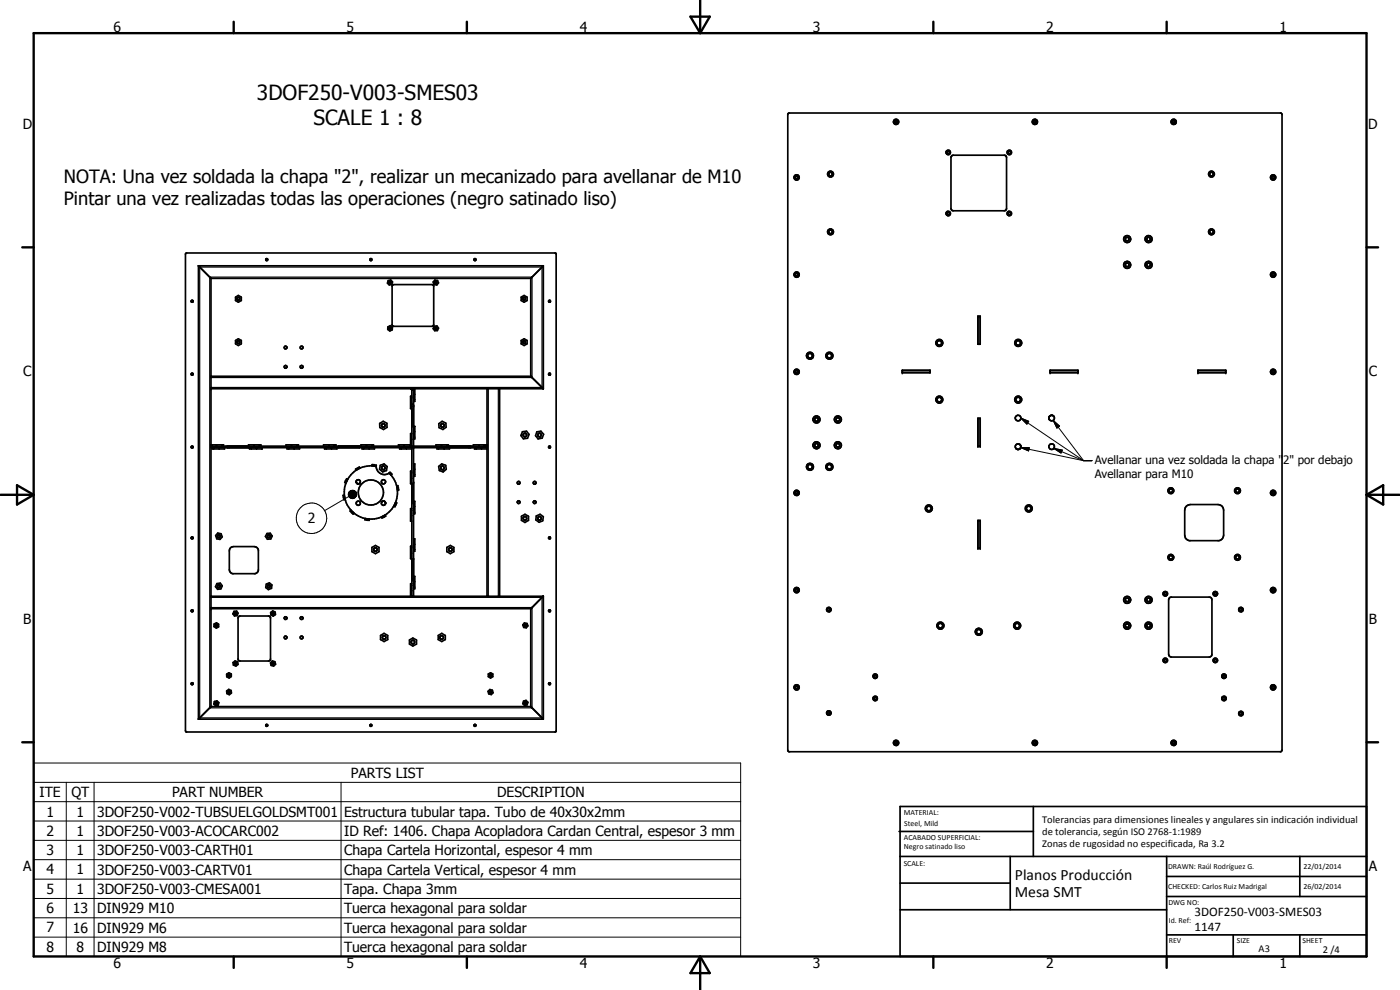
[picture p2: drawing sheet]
<svg xmlns="http://www.w3.org/2000/svg" width="420mm" height="297mm" viewBox="0 0 420 297" stroke-linecap="round" stroke-linejoin="round" font-family="sans-serif">
<g fill="none" stroke="#000" stroke-width=".51">
<path d="M236.5 34.1l.3-.2h147.6l.2 .2 .2 190.9-.3 .5-147.7 .1-.3-.3zM285.6 46.8l.5-.2 15.6 .1 .4 .5-.1 15.7-.6 .3h-15.7l-.3-.6v-15.4zM55.8 76h111v143.5h-111zM59.6 79.8v136M59.6 79.8l3.7 3.7M59.6 79.8h103.5M79.9 77.6h.3l.1 .4a.31 .31 0 0 1-.4 .1 .31 .31 0 0 1 0-.5zM111.1 77.6h.4v.5h-.4zM142.4 77.6h.3v.5h-.3zM163.1 79.8l-3.8 3.7M163.1 79.8v36.8M63.3 83.5v128.5"/>
<path d="M63.3 83.5h96M70.7 89.2l.8-.6 .9 .6v1l-.9 .5-.8-.5zM116.4 98.1l.7-.4 .7 .5-.1 .8-.7 .3-.6-.5zM116.5 84.2l.8-.2 .5 .6-.2 .7-.8 .2-.5-.5zM116.8 98.4l.4-.1 .1 .4-.4 .1zM116.9 84.5h.3l.1 .5-.3 .1-.3-.2zM117.8 85.6l.4-.2 11.8 .1 .2 .4-.1 11.8-.4 .2h-11.5l-.4-.2zM130.3 97.9l.8-.1 .5 .7-.3 .7h-.8l-.5-.6zM130.5 84.6a.31 .31 0 0 1 .5-.1 .31 .31 0 0 1 0 .5 .31 .31 0 0 1-.5-.1zM130.5 84l.8 .2 .3 .7-.5 .6-.8-.1-.3-.8zM130.5 98.3l.4-.1 .2 .5-.5 .1zM156.4 89.2l.9-.6 .9 .6v1l-.9 .5-.9-.5z"/>
<path d="M159.3 83.5v29.4M293.5 94.9h.7v8.4h-.7zM63.3 112.9h96l3.7 3.7M63.3 116.6h99.8M70.7 102.2l.8-.6 .9 .6v1l-.9 .5-.8-.5zM123.2 116.6l.4 .4M123.6 116.6v62.3M123.6 116.7h.9v3.7h-.4M123.6 118.9h-.4v3.7h.4M124.1 116.7v62.2M146.2 116.6v62.3M149.9 116.6v62.3"/>
<path d="M156.4 102.2l.9-.6 .9 .6v1l-.9 .5-.9-.5zM164.7 112h.4v.5h-.4zM270.8 111.1h8.3v.7h-8.3zM293.5 103.3h.7M315.2 111.1h8.3v.7h-8.3zM359.5 111.1h8.4v.7h-8.4zM63.3 133.9h60.3M63.3 134.3h60.3M63.7 134.3v.4h3.7v-.4M63.7 133.9l-.4-.4h3.8v.4M68.3 134.3h6.3M68.3 133.8v.1"/>
<path d="M74.6 133.9v-.4h3.7v.4M74.9 134.3v.4h3.7v-.4M85.8 133.9v-.4h3.8v.4M86.1 134.3v.4h3.8v-.4M97.1 133.9v-.4h3.7v.4M97.4 134.3v.4h3.7v-.4M101.6 134.3h6.3M101.6 133.8v.1M107.9 133.8v.1M108.3 133.9v-.4h3.8v.4M108.7 134.3v.4h3.7v-.4M112.2 139.8l.7 .2"/>
<path d="M112.2 139.8a8 8 0 0 0-5.3 1.3M112.3 139.8h-.6v-.4l1.2 .2v.4M112.9 140a2.48 2.48 0 0 0 3.9 1.9M113.9 127l1.1-.6 1.1 .6 .1 1.2-1.1 .7-1.1-.6zM114.1 139.6l1.2-.4 .9 .8-.2 1.2-1.2 .4-.9-.8zM119.9 134.3v.4h3.7M123.2 133.5l.1 .4M123.2 133.5h-3.6v.4M123.6 130.1h-.4v3.4M124.1 133.9h22.1M124.1 127.9h.4v3.8h-.4M124.1 139.2h.4v3.7h-.4"/>
<path d="M124.1 134.3h22M130.8 133.9v-.4h3.8v.4M131.1 134.3v.4h3.8v-.4M131.6 140l1-.8 1.2 .4 .1 1.2-.9 .8-1.1-.4zM131.7 127.1l1-.7 1.1 .6 .1 1.2-1 .7-1.1-.6zM134.9 133.8v.1M141.2 134.3l-6.3 .1M141.2 133.8v.1M142.4 134.3v.4h3.7M145.8 133.8v-.3h-3.7v.4M146.2 133.5l-.4 .4M156.8 129.5l1.2-.1 .8 .9-.5 1.2-1.2 .2-.8-1z"/>
<path d="M161.1 129.6l1.2-.2 .8 .9-.4 1.1-1.2 .3-.8-1zM164.7 133.9h.4l.1 .3a.29 .29 0 0 1-.4 .2 .29 .29 0 0 1-.1-.5zM293.5 125.5h.7v8.4h-.7zM293.5 125.6h.7M306.2 133.5l.1 .1M306.3 133.6a.84 .84 0 0 0-1.4-.2 .84 .84 0 0 0 .2 1.3M306.3 133.6a.83 .83 0 0 1-.1 .9 .83 .83 0 0 1-.9 .3M306.3 133.6l.1 .3M306.4 134.1l-.2 .4a.83 .83 0 0 1-1.3 0M314.8 125.6l.1 .2M314.9 125l-.1 .4M314.9 125v.9"/>
<path d="M315.2 124.7l-.3 .3M315.4 124.6h.5M315.5 124.6l-.6 .4M315.8 124.6a.84 .84 0 0 1 .5 1.4 .84 .84 0 0 1-1.4-.2M315.9 124.6l.2 .2M65.4 159.9l.9 .2 .4 1-.7 .7-.9-.1-.4-1zM102.9 148.6h.4l.3 1.3h-.4zM104 143.6l.3 .2-.5 1.1-.3-.1zM105.1 153.3l.3-.2 .8 .9-.2 .3zM106.7 140.8l1.2-.7 .1 .4-1.1 .6zM106.9 144.4l.4 .8 .7-.3M106.9 141.1a8 8 0 0 0-1.9 11.6 8 8 0 0 0 11.7 1 8 8 0 0 0 .1-11.8"/>
<path d="M106.9 144.4v.3M106.9 144.4a.63 .63 0 0 1 .9-.4 .63 .63 0 0 1 .2 1M107 144.8v.1M107 144.1l-.1 .3M108 145l-.5 .2-.3-.1M109.6 155.6l1.2 .1v.4l-1.3-.1zM114.5 155.1l1.1-.6 .2 .4-1.2 .5zM114.8 150.5l-.2 .1M115 150.4h-.2M115.5 150.5l.1 .2M116.8 141.9l.2-.2 .6 .6-.3 .2-.2-.3M118.7 150.7l.4 .2-.6 1.2-.3-.3z"/>
<path d="M119.1 145.8l.3-.1 .3 1.3-.4 .1zM123.6 141.4h-.4v3.7h.4M123.6 152.6h-.4v3.8h.4M124.1 150.4h.4v3.8h-.4M156.5 154.9l1.1-.6 1 .6v1.2l-1 .7-1.1-.7zM160.9 154.8l1.2-.5 1 .7-.2 1.3-1.1 .4-1-.7zM293.5 156.2h.7v8.3h-.7zM293.5 156.2h.7M356.1 151.8l1.1-.4h8.3a1.71 1.71 0 0 1 1.7 1.7v7.5a1.68 1.68 0 0 1-1.4 1.6h-8.9a1.68 1.68 0 0 1-1.4-1.6v-7.5l.3-.9zM63.3 178.9h99.8M65.1 175.1l1-.1 .6 .8-.4 .9-1 .1-.6-.8zM69.2 164.4l.9-.4h6.2l.9 .4 .3 .6v6.1a1.21 1.21 0 0 1-.9 1h-6.8l-.6-.4-.4-.8v-5.6z"/>
<path d="M79.9 175.3l.9-.4 .8 .6-.1 1-1 .4-.8-.6zM80.1 160.1l1-.1 .6 .8-.4 .9-1 .1-.6-.8zM80.4 160.6l.3-.1a.42 .42 0 0 1 .4 .3 .42 .42 0 0 1-.3 .5 .42 .42 0 0 1-.5-.3zM111.6 164.3l1.1-.6 1 .6v1.2l-1 .6-1.1-.6zM123.6 163.9h-.4v3.7h.4M123.6 175.1h-.4v3.8M124.1 161.7h.4v3.7h-.4M124.1 172.9h.4v3.8h-.4M134.1 164.3l1.1-.6 1 .6v1.2l-1 .6-1.1-.6zM163 178.9l-3.7 3.7h-96M163.1 178.9v36.9M164.7 161.2l.3-.1 .2 .3a.29 .29 0 0 1-.4 .2 .29 .29 0 0 1-.1-.4z"/>
<path d="M351 179.4l.6-.2h11.3l.6 .2 .2 .6v16.3l-.2 .6-.6 .2h-11.3l-.8-.4-.1-16.7zM64.3 187.2l.7-.3 .6 .4v.8l-.7 .4-.7-.5zM64.7 187.4h.4a.32 .32 0 0 1 .1 .4 .32 .32 0 0 1-.5 .1zM69.9 198.8l.7-.5 .7 .3 .1 .7-.6 .6-.7-.3zM70.2 183.4l.8-.1 .4 .7-.2 .7-.8 .1-.5-.6zM70.4 183.9a.32 .32 0 0 1 .5 0 .32 .32 0 0 1 0 .4h-.5zM71.6 185l.3-.2h8.8l.3 .2 .2 .3v12.6l-.2 .3-.5 .1h-8.4l-.5-.1-.2-.3v-12.6zM81.2 183.8l.7-.5 .7 .3 .1 .8-.7 .5-.7-.4zM81.7 183.8l.5 .1-.1 .5-.4-.1zM81.7 198.3l.8 .2 .2 .8-.6 .6-.7-.3-.2-.7zM81.8 198.8a.31 .31 0 0 1 .4 .1 .31 .31 0 0 1-.1 .4 .31 .31 0 0 1-.4 0zM114.2 190.7l1.1-.7 1.1 .7v1.2l-1.1 .6-1.1-.6z"/>
<path d="M122.9 192l1-.6 1.1 .6v1.3l-1.1 .5-1-.5zM131.5 190.7l1.1-.7 1 .7v1.2l-1 .6-1.1-.6zM157.4 187.5a.31 .31 0 0 1 .5-.1 .31 .31 0 0 1 0 .5 .31 .31 0 0 1-.5-.2zM157.4 186.9l.8 .2 .2 .7-.5 .6-.7-.1-.3-.8zM159.3 182.6v29.4M164.7 183.1l.4-.1v.5h-.4zM59.6 215.8h103.5M59.6 215.8l3.7-3.8h96l3.7 3.8M64.3 210.5l.8-.2 .6 .5-.2 .8-.8 .2-.5-.6zM64.7 210.9l.4-.2 .1 .5a.31 .31 0 0 1-.4 .1 .31 .31 0 0 1-.1-.4zM68 202.3l.7-.5 .7 .4v.8l-.6 .5-.7-.4zM68 207.3l.7-.5 .7 .4 .1 .7-.7 .5-.7-.3z"/>
<path d="M68.6 202.4h.2a.33 .33 0 0 1 .2 .5 .33 .33 0 0 1-.6 0 .33 .33 0 0 1 .2-.5zM80 217.3l.3 .2-.2 .4-.4-.3zM111.1 217.4h.4l.1 .4h-.5zM142.4 217.4h.3l.1 .4h-.4zM146.5 202.2l.7-.4 .7 .4v.8l-.7 .5-.7-.5zM147 202.5l.4-.1 .1 .4-.4 .1zM147 207.4a.31 .31 0 0 1 .4 0 .31 .31 0 0 1 0 .5 .31 .31 0 0 1-.4 0zM147 206.9l.8 .2 .2 .8-.6 .5-.7-.2-.2-.8zM157.1 210.4l.8-.3 .5 .6-.2 .8-.8 .2-.5-.6zM157.4 210.8l.4-.1 .1 .4h-.5zM164.7 204.9h.4l.1 .2a.3 .3 0 0 1-.4 .3 .3 .3 0 0 1-.1-.5zM262.3 202.6l.5-.1 .2 .1v.5l-.3 .2-.3-.1z"/>
<path d="M269.8 249.5h40.3M270.1 242h140v45h-140zM270.1 257h140M303.2 257v16M310.1 242v15M350.1 257v30M390.1 257v12M270.1 265h33.1M270.1 273h80M350.1 269h60M350.1 263h60M350.1 280.5h60"/>
<path d="M370.1 280.5v6.5M390.1 280.5v6.5"/>
<circle cx="268.9" cy="36.6" r=".39"/>
<circle cx="268.9" cy="36.6" r=".78"/>
<circle cx="310.6" cy="36.6" r=".39"/>
<circle cx="310.6" cy="36.6" r=".79"/>
<circle cx="352.2" cy="36.6" r=".79"/>
<circle cx="352.3" cy="36.6" r=".39"/>
<circle cx="239.1" cy="53.2" r=".79"/>
<circle cx="239.1" cy="53.2" r=".41"/>
<circle cx="249.3" cy="52.2" r=".88"/>
<circle cx="249.3" cy="52.2" r=".56"/>
<circle cx="284.6" cy="45.7" r=".68"/>
<circle cx="284.6" cy="45.7" r=".41"/>
<circle cx="302.9" cy="45.7" r=".66"/>
<circle cx="302.9" cy="45.7" r=".41"/>
<circle cx="363.6" cy="52.2" r=".57"/>
<circle cx="363.6" cy="52.2" r=".89"/>
<circle cx="382.1" cy="53.2" r=".41"/>
<circle cx="382.1" cy="53.2" r=".79"/>
<circle cx="249.2" cy="69.6" r=".89"/>
<circle cx="249.3" cy="69.6" r=".55"/>
<circle cx="284.6" cy="64.1" r=".67"/>
<circle cx="284.6" cy="64.1" r=".41"/>
<circle cx="302.9" cy="64.1" r=".42"/>
<circle cx="302.9" cy="64" r=".66"/>
<circle cx="338.3" cy="79.5" r=".55"/>
<circle cx="338.3" cy="71.7" r="1.04"/>
<circle cx="338.3" cy="79.5" r="1.06"/>
<circle cx="338.3" cy="71.7" r=".53"/>
<circle cx="344.7" cy="79.5" r="1.05"/>
<circle cx="344.7" cy="71.7" r="1.05"/>
<circle cx="344.7" cy="71.7" r=".56"/>
<circle cx="344.7" cy="79.5" r=".54"/>
<circle cx="363.6" cy="69.6" r=".86"/>
<circle cx="363.6" cy="69.6" r=".57"/>
<circle cx="57.7" cy="90.4" r=".3"/>
<circle cx="71.5" cy="89.6" r=".41"/>
<circle cx="157.3" cy="89.7" r=".41"/>
<circle cx="164.9" cy="90.4" r=".3"/>
<circle cx="239.1" cy="82.4" r=".79"/>
<circle cx="239.1" cy="82.4" r=".41"/>
<circle cx="382.1" cy="82.4" r=".41"/>
<circle cx="382.1" cy="82.4" r=".79"/>
<circle cx="57.7" cy="112.3" r=".31"/>
<circle cx="71.6" cy="102.7" r=".42"/>
<circle cx="85.7" cy="104.3" r=".43"/>
<circle cx="85.7" cy="110.1" r=".43"/>
<circle cx="90.5" cy="110.1" r=".43"/>
<circle cx="90.5" cy="104.3" r=".42"/>
<circle cx="157.3" cy="102.6" r=".41"/>
<circle cx="239.1" cy="111.6" r=".79"/>
<circle cx="239.1" cy="111.6" r=".41"/>
<circle cx="243.1" cy="106.7" r="1.04"/>
<circle cx="243.1" cy="106.7" r=".7"/>
<circle cx="248.9" cy="106.7" r="1.04"/>
<circle cx="248.9" cy="106.7" r=".72"/>
<circle cx="281.9" cy="102.9" r="1.04"/>
<circle cx="281.9" cy="102.9" r=".7"/>
<circle cx="281.9" cy="119.9" r="1.04"/>
<circle cx="281.9" cy="119.9" r=".7"/>
<circle cx="305.6" cy="102.9" r="1.04"/>
<circle cx="305.6" cy="102.9" r=".69"/>
<circle cx="305.6" cy="119.9" r=".71"/>
<circle cx="305.6" cy="119.9" r="1.04"/>
<circle cx="382.1" cy="111.6" r=".41"/>
<circle cx="382.1" cy="111.6" r=".78"/>
<circle cx="57.7" cy="134.1" r=".3"/>
<circle cx="115" cy="127.6" r=".53"/>
<circle cx="132.8" cy="127.6" r=".52"/>
<circle cx="157.6" cy="130.5" r=".54"/>
<circle cx="161.9" cy="130.5" r=".53"/>
<circle cx="245" cy="125.9" r="1.07"/>
<circle cx="245" cy="133.6" r=".54"/>
<circle cx="245" cy="125.9" r=".55"/>
<circle cx="245" cy="133.6" r="1.04"/>
<circle cx="251.5" cy="133.6" r="1.05"/>
<circle cx="251.5" cy="125.9" r="1.06"/>
<circle cx="251.5" cy="133.6" r=".54"/>
<circle cx="251.5" cy="125.9" r=".55"/>
<circle cx="305.5" cy="125.4" r=".85"/>
<circle cx="315.6" cy="134" r=".86"/>
<circle cx="107.5" cy="151" r=".63"/>
<circle cx="111.3" cy="147.8" r="3.8"/>
<circle cx="115.1" cy="140.4" r=".53"/>
<circle cx="115.1" cy="151" r=".64"/>
<circle cx="115.1" cy="144.6" r=".64"/>
<circle cx="132.8" cy="140.4" r=".53"/>
<circle cx="155.6" cy="144.9" r=".41"/>
<circle cx="155.6" cy="150.7" r=".41"/>
<circle cx="157.5" cy="155.5" r=".53"/>
<circle cx="160.4" cy="144.9" r=".43"/>
<circle cx="160.5" cy="150.7" r=".42"/>
<circle cx="161.9" cy="155.5" r=".52"/>
<circle cx="239.1" cy="147.9" r=".79"/>
<circle cx="239.1" cy="147.9" r=".41"/>
<circle cx="243.1" cy="140" r=".7"/>
<circle cx="243.1" cy="140.1" r="1.04"/>
<circle cx="248.9" cy="140.1" r=".71"/>
<circle cx="248.9" cy="140" r="1.05"/>
<circle cx="278.7" cy="152.6" r="1.05"/>
<circle cx="278.8" cy="152.6" r=".7"/>
<circle cx="308.7" cy="152.6" r=".7"/>
<circle cx="308.7" cy="152.6" r="1.05"/>
<circle cx="351.4" cy="147.2" r=".89"/>
<circle cx="351.4" cy="147.2" r=".55"/>
<circle cx="371.4" cy="147.2" r=".88"/>
<circle cx="371.4" cy="147.2" r=".55"/>
<circle cx="382.1" cy="147.9" r=".4"/>
<circle cx="382.1" cy="147.9" r=".78"/>
<circle cx="57.7" cy="161.4" r=".31"/>
<circle cx="65.7" cy="175.9" r=".43"/>
<circle cx="65.7" cy="160.9" r=".43"/>
<circle cx="80.7" cy="175.9" r=".42"/>
<circle cx="112.7" cy="164.9" r=".52"/>
<circle cx="135.2" cy="164.9" r=".54"/>
<circle cx="239.1" cy="177" r=".79"/>
<circle cx="239.1" cy="177.1" r=".41"/>
<circle cx="338.3" cy="180" r="1.05"/>
<circle cx="338.3" cy="179.9" r=".56"/>
<circle cx="344.7" cy="180" r="1.06"/>
<circle cx="344.7" cy="180" r=".55"/>
<circle cx="349.7" cy="178.2" r=".66"/>
<circle cx="349.7" cy="178.1" r=".41"/>
<circle cx="351.4" cy="167.2" r=".86"/>
<circle cx="351.4" cy="167.2" r=".55"/>
<circle cx="364.7" cy="178.1" r=".41"/>
<circle cx="364.7" cy="178.2" r=".67"/>
<circle cx="371.4" cy="167.2" r=".87"/>
<circle cx="371.4" cy="167.2" r=".56"/>
<circle cx="382.1" cy="177.1" r=".41"/>
<circle cx="382.1" cy="177.1" r=".78"/>
<circle cx="57.7" cy="183.3" r=".3"/>
<circle cx="70.7" cy="199.1" r=".3"/>
<circle cx="85.7" cy="191.3" r=".41"/>
<circle cx="85.7" cy="185.5" r=".4"/>
<circle cx="90.5" cy="185.4" r=".42"/>
<circle cx="90.5" cy="191.3" r=".42"/>
<circle cx="115.3" cy="191.2" r=".53"/>
<circle cx="123.9" cy="192.7" r=".52"/>
<circle cx="132.6" cy="191.3" r=".52"/>
<circle cx="248.7" cy="182.9" r=".41"/>
<circle cx="248.7" cy="182.9" r=".66"/>
<circle cx="282.2" cy="187.7" r=".71"/>
<circle cx="282.2" cy="187.7" r="1.03"/>
<circle cx="293.7" cy="189.6" r="1.04"/>
<circle cx="293.7" cy="189.6" r=".71"/>
<circle cx="305.2" cy="187.7" r="1.05"/>
<circle cx="305.3" cy="187.7" r=".7"/>
<circle cx="338.3" cy="187.7" r=".55"/>
<circle cx="338.3" cy="187.7" r="1.04"/>
<circle cx="344.7" cy="187.7" r="1.05"/>
<circle cx="344.7" cy="187.7" r=".56"/>
<circle cx="349.7" cy="198.1" r=".41"/>
<circle cx="349.7" cy="198.1" r=".66"/>
<circle cx="364.7" cy="198.1" r=".43"/>
<circle cx="364.7" cy="198.1" r=".68"/>
<circle cx="372.4" cy="182.9" r=".41"/>
<circle cx="372.4" cy="182.9" r=".67"/>
<circle cx="57.7" cy="205.1" r=".3"/>
<circle cx="68.7" cy="207.6" r=".32"/>
<circle cx="239.1" cy="206.2" r=".79"/>
<circle cx="239.1" cy="206.2" r=".4"/>
<circle cx="248.7" cy="213.9" r=".42"/>
<circle cx="248.7" cy="213.9" r=".68"/>
<circle cx="262.6" cy="202.9" r=".66"/>
<circle cx="262.7" cy="209.6" r=".66"/>
<circle cx="262.7" cy="209.6" r=".41"/>
<circle cx="367.3" cy="202.9" r=".67"/>
<circle cx="367.3" cy="209.6" r=".69"/>
<circle cx="367.3" cy="209.5" r=".42"/>
<circle cx="367.3" cy="202.9" r=".41"/>
<circle cx="372.4" cy="214.1" r=".42"/>
<circle cx="372.4" cy="214.1" r=".69"/>
<circle cx="382.1" cy="206.2" r=".4"/>
<circle cx="382.1" cy="206.2" r=".78"/>
<circle cx="268.9" cy="222.9" r=".41"/>
<circle cx="268.9" cy="222.9" r=".79"/>
<circle cx="310.6" cy="222.9" r=".41"/>
<circle cx="310.6" cy="222.9" r=".77"/>
<circle cx="352.2" cy="222.9" r=".79"/>
<circle cx="352.2" cy="222.9" r=".41"/>
</g>
<g fill="#000">
<circle cx="293.5" cy="94.9" r=".25"/>
<circle cx="294.2" cy="94.9" r=".25"/>
<circle cx="63.3" cy="116.6" r=".25"/>
<circle cx="63.3" cy="112.9" r=".25"/>
<circle cx="270.8" cy="111.1" r=".25"/>
<circle cx="270.8" cy="111.8" r=".25"/>
<circle cx="315.2" cy="111.1" r=".25"/>
<circle cx="315.2" cy="111.8" r=".25"/>
<circle cx="323.5" cy="111.1" r=".25"/>
<circle cx="323.5" cy="111.8" r=".25"/>
<circle cx="359.5" cy="111.8" r=".25"/>
<circle cx="359.5" cy="111.1" r=".25"/>
<circle cx="367.9" cy="111.8" r=".25"/>
<circle cx="367.9" cy="111.1" r=".25"/>
<circle cx="63.3" cy="133.5" r=".25"/>
<circle cx="123.6" cy="134.3" r=".25"/>
<circle cx="123.6" cy="133.9" r=".25"/>
<circle cx="123.6" cy="127.9" r=".25"/>
<circle cx="124.1" cy="134.3" r=".25"/>
<circle cx="124.1" cy="121.7" r=".25"/>
<circle cx="124.1" cy="133.9" r=".25"/>
<circle cx="293.5" cy="133.9" r=".25"/>
<circle cx="294.2" cy="133.9" r=".25"/>
<circle cx="123.6" cy="150.9" r=".25"/>
<circle cx="124.1" cy="144.7" r=".25"/>
<circle cx="123.6" cy="173.9" r=".25"/>
<circle cx="124.1" cy="167.6" r=".25"/>
<circle cx="293.5" cy="164.5" r=".25"/>
<circle cx="294.2" cy="164.5" r=".25"/>
<circle cx="63.3" cy="182.6" r=".25"/>
</g>
<path d="M63.3 116.2h99.4v-36.1h-102.8v135.3h102.8v-36.2h-99.4M63.3 113.3h96.4v-30.2h-96.8v129.3h96.8v-30.1h-96.4M146.5 116.6v62.3M149.6 116.6v62.3M67.8 133.9v.4M68.8 133.9v.4M123.6 122h.5M123.6 121.3h.5M140.7 133.9v.4M141.6 133.9v.4M123.6 173.5h.5M123.6 174.2h.5" fill="none" stroke="#000" stroke-width=".35"/>
<g fill="none" stroke="#000" stroke-width=".3">
<path d="M249.6 51.6a.68 .68 0 0 0-1 .6 .68 .68 0 0 0 1 .6M284.8 45.3h.1M284.8 46.1h.1M284.8 45.3h-.5l-.2 .4 .2 .4h.5M303.2 46.1h.1M303.2 45.3h-.5l-.3 .3 .1 .5h.7M363.9 51.6h-.6l-.4 .4 .3 .7 .7 .1M249.6 69a.67 .67 0 0 0-1 .6 .67 .67 0 0 0 1 .5M284.8 64.5h.1M284.8 63.6a.5 .5 0 0 0-.7 .5 .5 .5 0 0 0 .7 .4M303.2 63.6l-.4-.1-.4 .4 .3 .6h.5M363.9 69l-.4-.1-.6 .5 .3 .7h.7"/>
<path d="M71.8 89.2h-.5l-.2 .3 .1 .5 .6 .1M117.3 84.5l-.4-.1-.2 .4 .2 .3h.4M117.3 98.2h-.4l-.2 .3 .1 .3h.5M131 98.8h.1M131 84.5a.38 .38 0 0 0-.6 .1 .38 .38 0 0 0 .2 .5h.4M131 98.2h-.4a.38 .38 0 0 0-.1 .5 .38 .38 0 0 0 .5 .1M157.6 89.2a.51 .51 0 0 0-.8 .4 .51 .51 0 0 0 .8 .5M71.8 102.2h-.4l-.3 .3 .1 .5 .6 .1M123.2 116.6h.4v.4zM123.2 119.4h.4M124.1 118.3h.4M124.1 119.9h.4"/>
<path d="M157.6 102.2a.5 .5 0 0 0-.8 .5 .5 .5 0 0 0 .8 .4M243.5 106h.1M243.5 106a.83 .83 0 0 0-1.3 .7 .83 .83 0 0 0 1.3 .7M249.3 107.4h.1M249.3 106a.84 .84 0 0 0-1.2 .7 .84 .84 0 0 0 1.2 .7M282.4 102.2h.1M282.4 102.2a.86 .86 0 0 0-1.4 .7 .86 .86 0 0 0 1.4 .7M282.4 119.2a.85 .85 0 0 0-1.3 .7 .85 .85 0 0 0 1.3 .7M306 102.2a.85 .85 0 0 0-1.3 .7 .85 .85 0 0 0 1.3 .7M306 119.2a.83 .83 0 0 0-1.3 .7 .83 .83 0 0 0 1.3 .7M63.3 133.5l.4 .4h-.4zM64.2 134.3v.4"/>
<path d="M64.9 133.5v.4M65.8 134.3v.4M66.6 133.5v.4M75.4 134.3v.4M76.2 133.5v.4M77 134.3v.4M77.8 133.5v.4M78.6 134.3v.4M86.7 134.3v.4M87.4 133.5v.4M88.3 134.3v.4M89.1 133.5v.4"/>
<path d="M97.9 134.3v.4M98.7 133.5v.4M99.5 134.3v.4M100.3 133.5v.4M109.2 134.3v.4M109.9 133.5v.4M110.8 134.3v.4M111.5 133.5v.4M115.3 127.1a.62 .62 0 0 0-.9 .6 .62 .62 0 0 0 .9 .5M115.3 139.9h-.6a.61 .61 0 0 0-.2 .8 .61 .61 0 0 0 .8 .2M119.6 133.5v.4M120.4 134.3v.4"/>
<path d="M121.2 133.5v.4M122 134.3v.4M122.9 133.5v.4M123.2 121h.4M123.2 131.8h.4M124.1 127.9h.4M124.1 129.5h.4M124.1 131.1h.4M131.6 134.3v.4M132.4 133.5v.4M133.1 128.2h.1M133.1 127.1a.63 .63 0 0 0-.9 .6 .63 .63 0 0 0 .9 .5"/>
<path d="M133.1 139.9a.63 .63 0 0 0-.8 .1 .63 .63 0 0 0 0 .8l.4 .2 .4-.1M133.3 134.3v.4M134.1 133.5v.4M142.9 134.3v.4M143.7 133.5v.4M144.6 134.3v.4M145.3 133.5v.4M146.2 133.5v.4h-.4zM157.8 130h.1M157.8 130a.63 .63 0 0 0-.8 .3 .63 .63 0 0 0 .3 .8h.5M162.3 131.1h.1M162.3 130l-.6-.1a.64 .64 0 0 0-.3 .9 .64 .64 0 0 0 .9 .3"/>
<path d="M243.5 139.3a.83 .83 0 0 0-1.3 .7 .83 .83 0 0 0 1.3 .8M249.3 139.3h.1M249.3 139.3a.84 .84 0 0 0-1.2 .7 .84 .84 0 0 0 1.2 .8M306.4 125.4l2.3 1-.5 .9zM306.4 134.3h2.5l-.2 1zM306.4 125.4l18.8 12.8M306.4 134.3l18.8 3.9M316.1 126.2l1.9 1.6-.8 .6zM316.1 126.2l9.1 12M316.3 134.5l2.5 .5-.4 .9zM316.3 134.5l8.9 3.7M325.2 138.2h2.5"/>
<path d="M104.5 148.3l2.3-.6-2.2 .9zM104.6 148.1l2.2-.4-2.3 .6zM104.6 148.6l2.2-.9-2.2 1.1zM104.6 148.8l2.2-1.1-2 1.4zM104.6 147.8l2.2-.1-2.2 .4zM104.6 147.7h2.2M104.7 149l-7.3 4.2M104.8 147.6l.2-.2 1.8 .3zM104.8 147.6l2 .1-2.2 .1zM104.8 149.1l2-1.4-1.9 1.6zM104.9 149.3l1.9-1.6-1.7 1.7zM105 147.4l.2-.2 1.6 .5z"/>
<path d="M105.1 149.4l1.7-1.7-1.4 1.8zM105.2 147.2h.2l1.4 .5zM105.4 147.2l1.4 .5zM105.7 147.1l1.1 .6zM106 147.1l.8 .6zM106.2 147.2l.6 .5zM106.5 147.3l.3 .4zM106.8 147.7l-1.1 1.9-.3-.1zM106.8 147.7l-.9 1.9h-.2zM106.8 147.7l-.6 1.8-.3 .1zM106.8 147.7l-.3 1.7-.3 .1zM106.8 147.7l-.3 1.7z"/>
<path d="M106.8 147.7v1.3l-.2 .2zM106.8 147.7v1.3zM106.8 147.7l.1 1.1zM106.8 147.7l.2 .8zM106.8 147.7l.2 .6zM106.8 147.7l.2 .3zM115.3 140.9h.1M123.2 145.1h.4M123.2 143.5h.4M123.2 141.9h.4M123.2 154.7h.4M123.2 153.2h.4"/>
<path d="M124.1 152h.4M124.1 153.7h.4M124.1 140.8h.4M124.1 142.4h.4M133.1 140.9h.1M157.8 156.1h.1M157.8 155a.63 .63 0 0 0-.9 .5 .63 .63 0 0 0 .9 .6M162.3 155h.1M162.3 155l-.2-.1a.63 .63 0 0 0-.7 .4 .63 .63 0 0 0 .3 .8h.6M243.5 140.8h.1M279.2 151.8a.84 .84 0 0 0-1.3 .8 .84 .84 0 0 0 1.3 .7M309.1 151.8a.83 .83 0 0 0-1.2 .8 .83 .83 0 0 0 1.2 .7"/>
<path d="M351.7 146.6a.68 .68 0 0 0-1 .6 .68 .68 0 0 0 1 .6M371.7 146.6h.1M371.7 147.8h.1M371.7 146.6h-.6l-.4 .4 .1 .6 .9 .2M65.9 175.4h.1M65.9 160.4h.1M65.9 161.3h.1M65.9 175.4a.51 .51 0 0 0-.7 .5 .51 .51 0 0 0 .7 .4M65.9 160.4a.51 .51 0 0 0-.7 .5 .51 .51 0 0 0 .7 .4M80.9 160.4h.1M80.9 175.4h.1M80.9 175.4a.51 .51 0 0 0-.7 .5 .51 .51 0 0 0 .7 .4"/>
<path d="M80.9 160.4a.51 .51 0 0 0-.7 .5 .51 .51 0 0 0 .7 .4M113 164.3a.62 .62 0 0 0-.9 .6 .62 .62 0 0 0 .9 .5M123.2 166h.4M123.2 164.4h.4M123.2 177.2h.4M123.2 175.6h.4M124.1 174.5h.4M124.1 176.1h.4M124.1 163.3h.4M124.1 164.9h.4M135.5 164.3h-.2a.63 .63 0 0 0-.8 .6 .63 .63 0 0 0 .8 .6l.2-.1M350 178.6h.1"/>
<path d="M350 177.7a.5 .5 0 0 0-.8 .4 .5 .5 0 0 0 .8 .5M351.7 166.7h.1M351.7 167.8h.1M351.7 166.7a.67 .67 0 0 0-1 .5 .67 .67 0 0 0 1 .6M364.9 177.7h.1M364.9 178.6h.1M364.9 177.7a.48 .48 0 0 0-.7 .4 .48 .48 0 0 0 .7 .5M371.7 166.7h.1M371.7 167.8h.1M371.7 166.7a.66 .66 0 0 0-1 .5 .66 .66 0 0 0 1 .6M65.1 187.3l-.4 .1-.2 .3 .3 .3h.3M70.9 198.8h-.5l-.1 .3 .3 .3h.3"/>
<path d="M70.9 183.8l-.3-.1-.3 .4 .3 .3h.3M82.1 198.8h-.4l-.1 .3 .1 .2 .4 .1M82.1 198.8h.1M82.1 183.7l-.5 .4 .2 .3h.3M82.1 183.7v.1M82.1 199.4h.1M82.1 184.4h.1M115.6 190.7a.63 .63 0 0 0-.9 .6 .63 .63 0 0 0 .9 .5M124.2 192.1a.61 .61 0 0 0-.9 .5 .61 .61 0 0 0 .9 .6M132.9 190.7a.63 .63 0 0 0-1 .6 .63 .63 0 0 0 1 .5M157.8 187.3l-.5 .2 .1 .4 .4 .1M249 183.3h.1"/>
<path d="M249 182.5a.5 .5 0 0 0-.8 .4 .5 .5 0 0 0 .8 .4M282.6 187a.85 .85 0 0 0-1.2 .7 .85 .85 0 0 0 1.2 .8M294.2 188.8a.83 .83 0 0 0-1.3 .8 .83 .83 0 0 0 1.3 .7M305.7 187a.84 .84 0 0 0-1.3 .7 .84 .84 0 0 0 1.3 .8M350 197.7a.5 .5 0 0 0-.8 .5 .5 .5 0 0 0 .8 .4M364.9 197.7a.48 .48 0 0 0-.7 .5 .48 .48 0 0 0 .7 .4M372.6 183.3h.1M372.6 182.5a.5 .5 0 0 0-.7 .4 .5 .5 0 0 0 .7 .4M65.1 210.7a.37 .37 0 0 0-.5 .1 .37 .37 0 0 0 .1 .5l.4 .1M68.9 202.3l-.4 .1-.1 .2 .5 .4M68.9 202.3h.1M68.9 207.3a.37 .37 0 0 0-.5 .3 .37 .37 0 0 0 .5 .4"/>
<path d="M68.9 207.3h.1M68.9 202.9v.1M68.9 207.9v.1M147.4 202.3h.1M147.4 207.3h.1M147.4 202.3l-.4 .1-.2 .2 .3 .4h.3M147.4 202.9v.1M147.4 207.9v.1M147.4 207.3a.38 .38 0 0 0-.6 .3 .38 .38 0 0 0 .6 .4M157.8 210.6l-.5 .2 .1 .4h.4M249 213.5h.1M249 213.5a.51 .51 0 0 0-.8 .4 .51 .51 0 0 0 .8 .5"/>
<path d="M262.9 202.5h.1M262.9 202.5a.5 .5 0 0 0-.7 .4 .5 .5 0 0 0 .7 .4M262.9 209.1a.5 .5 0 0 0-.7 .4 .5 .5 0 0 0 .7 .5M367.6 209.1h.1M367.6 202.5a.5 .5 0 0 0-.8 .4 .5 .5 0 0 0 .8 .4M367.6 209.1a.5 .5 0 0 0-.8 .4 .5 .5 0 0 0 .8 .5M372.6 213.7h.1M372.6 214.5h.1M372.6 213.7a.5 .5 0 0 0-.7 .4 .5 .5 0 0 0 .7 .4M10.1 228.9h212.2v58.1h-212.2zM10.1 234.7h212.2M19.9 234.7v52.3"/>
<path d="M28.2 234.7v52.3M102.4 234.7v52.3M10.1 240.5h212.2M10.1 246.3h212.2M10.1 252.1h212.2M10.1 257.9h212.2M10.1 263.8h212.2M10.1 269.6h212.2M10.1 275.4h212.2M10.1 281.2h212.2"/>
<circle cx="93.5" cy="155.5" r="4.6"/>
</g>
<g fill="#000">
<path d="M123.2 116.6h.4v.4zM63.3 133.5l.4 .4h-.4zM146.2 133.5v.4h-.4zM306.4 125.4l2.3 1-.5 .9zM306.4 134.3h2.5l-.2 1zM316.1 126.2l1.9 1.6-.8 .6zM316.3 134.5l2.5 .5-.4 .9zM106.5 147.3l.3 .4zM106.2 147.2l.6 .5zM106 147.1l.8 .6zM105.7 147.1l1.1 .6zM105.4 147.2l1.4 .5z"/>
<path d="M105.2 147.2h.2l1.4 .5zM105 147.4l.2-.2 1.6 .5zM104.6 148.1l2.2-.4-2.3 .6zM104.5 148.3l2.3-.6-2.2 .9zM104.6 148.6l2.2-.9-2.2 1.1zM104.6 148.8l2.2-1.1-2 1.4zM104.8 149.1l2-1.4-1.9 1.6zM104.9 149.3l1.9-1.6-1.7 1.7zM105.1 149.4l1.7-1.7-1.4 1.8zM106.8 147.7l-1.1 1.9-.3-.1zM106.8 147.7l-.9 1.9h-.2zM106.8 147.7l-.6 1.8-.3 .1z"/>
<path d="M106.8 147.7l-.3 1.7-.3 .1zM106.8 147.7l-.3 1.7zM106.8 147.7v1.3l-.2 .2zM106.8 147.7v1.3zM106.8 147.7l.1 1.1zM106.8 147.7l.2 .8zM106.8 147.7l.2 .6zM106.8 147.7l.2 .3z"/>
</g>
<g fill="none" stroke="#000" stroke-width=".71">
<path d="M10.1 9.9h400v277.1h-400zM70.1 6.5v3.4M140.1 6.5v3.4M207.2 5h5.8l-2.9 4.9zM210.1 0v9.9M280.1 6.5v3.4M350.1 6.5v3.4M6.7 74.2h3.4M410.1 74.2h3.5M.1 148.5h10M5.1 145.6l5 2.9-5 2.9zM410.1 148.5h10"/>
<path d="M410.1 148.5l5-2.9v5.8zM6.7 222.7h3.4M410.1 222.7h3.5M70.1 287v3.4M140.1 287v3.4M210.1 287v10M210.1 287l2.9 5h-5.8zM280.1 287v3.4M350.1 287v3.4"/>
</g>
<path d="M104.6 147.9h2.2M104.8 147.6h2" fill="none" stroke="#000" stroke-width=".34"/>
<g font-size="6.3">
<text x="77.1" y="30">3DOF250-V003-SMES03</text>
<text x="94.1" y="37.5">SCALE 1 : 8</text>
</g>
<g font-size="5.5">
<text x="19.2" y="54.9">NOTA: Una vez soldada la chapa &quot;2&quot;, realizar un mecanizado para avellanar de M10</text>
<text x="19.2" y="61.5">Pintar una vez realizadas todas las operaciones (negro satinado liso)</text>
</g>
<g font-size="4.7">
<text x="304.6" y="263.9">Planos Producción</text>
<text x="304.6" y="269.3">Mesa SMT</text>
</g>
<g font-size="4.2">
<text x="34" y="9.6">6</text>
<text x="104" y="9.6">5</text>
<text x="174" y="9.6">4</text>
<text x="244" y="9.6">3</text>
<text x="314" y="9.6">2</text>
<text x="384" y="9.6">1</text>
<text x="6.8" y="38.7">D</text>
<text x="410.6" y="38.7">D</text>
<text x="7" y="112.9">C</text>
<text x="410.8" y="112.9">C</text>
<text x="92.4" y="157.1">2</text>
<text x="7" y="187.1">B</text>
<text x="410.8" y="187.1">B</text>
<text x="105.3" y="233.4">PARTS LIST</text>
<text x="11.9" y="239.2">ITE</text>
<text x="21.4" y="239.2">QT</text>
<text x="51.6" y="239.2">PART NUMBER</text>
<text x="149.2" y="239.2">DESCRIPTION</text>
<text x="13.9" y="245">1</text>
<text x="23" y="245">1</text>
<text x="29.2" y="245">3DOF250-V002-TUBSUELGOLDSMT001</text>
<text x="103.2" y="245">Estructura tubular tapa. Tubo de 40x30x2mm</text>
<text x="13.9" y="250.8">2</text>
<text x="23" y="250.8">1</text>
<text x="29.2" y="250.8">3DOF250-V003-ACOCARC002</text>
<text x="103.2" y="250.9">ID Ref: 1406. Chapa Acopladora Cardan Central, espesor 3 mm</text>
<text x="13.9" y="256.6">3</text>
<text x="23" y="256.6">1</text>
<text x="29.2" y="256.6">3DOF250-V003-CARTH01</text>
<text x="103.2" y="256.7">Chapa Cartela Horizontal, espesor 4 mm</text>
<text x="7" y="261.4">A</text>
<text x="13.9" y="262.4">4</text>
<text x="23" y="262.4">1</text>
<text x="29.2" y="262.4">3DOF250-V003-CARTV01</text>
<text x="103.2" y="262.5">Chapa Cartela Vertical, espesor 4 mm</text>
<text x="410.8" y="261.4">A</text>
<text x="13.9" y="268.2">5</text>
<text x="23" y="268.2">1</text>
<text x="29.2" y="268.2">3DOF250-V003-CMESA001</text>
<text x="103.2" y="268.3">Tapa. Chapa 3mm</text>
<text x="13.9" y="274">6</text>
<text x="21.8" y="274">13</text>
<text x="29.2" y="274">DIN929 M10</text>
<text x="103.2" y="274.1">Tuerca hexagonal para soldar</text>
<text x="13.9" y="279.8">7</text>
<text x="21.8" y="279.8">16</text>
<text x="29.2" y="279.8">DIN929 M6</text>
<text x="103.2" y="279.9">Tuerca hexagonal para soldar</text>
<text x="13.9" y="285.6">8</text>
<text x="23" y="285.6">8</text>
<text x="29.2" y="285.6">DIN929 M8</text>
<text x="103.2" y="285.7">Tuerca hexagonal para soldar</text>
<text x="34" y="290.4">6</text>
<text x="104" y="290.4">5</text>
<text x="174" y="290.4">4</text>
<text x="244" y="290.4">3</text>
<text x="314" y="290.4">2</text>
<text x="384" y="290.4">1</text>
</g>
<g font-size="3.9">
<text x="358.5" y="275">3DOF250-V003-SMES03</text>
<text x="358.5" y="279.4">1147</text>
</g>
<g font-size="3.5">
<text x="328.5" y="139.2">Avellanar una vez soldada la chapa &quot;2&quot; por debajo</text>
<text x="328.5" y="143.4">Avellanar para M10</text>
</g>
<g font-size="3.1">
<text x="312.7" y="246.8">Tolerancias para dimensiones lineales y angulares sin indicación individual</text>
<text x="312.7" y="250.4">de tolerancia, según ISO 2768-1:1989</text>
<text x="312.7" y="254">Zonas de rugosidad no especificada, Ra 3.2</text>
<text x="377.7" y="285.6">A3</text>
<text x="397" y="285.9">2 /4</text>
</g>
<g font-size="2.4">
<text x="271.2" y="244.4">MATERIAL:</text>
<text x="271.3" y="252">ACABADO SUPERFICIAL:</text>
<text x="271.4" y="247.9">Steel, Mild</text>
<text x="271.3" y="254.6">Negro satinado liso</text>
<text x="271.2" y="259.7">SCALE:</text>
<text x="350.6" y="260.8">DRAWN: Raúl Rodríguez G.</text>
<text x="391.2" y="260.6">22/01/2014</text>
<text x="350.6" y="266.9">CHECKED: Carlos Ruiz Madrigal</text>
<text x="391.2" y="266.7">26/02/2014</text>
<text x="350.6" y="271.4">DWG NO:</text>
<text x="350.8" y="276.9">Id. Ref:</text>
<text x="350.8" y="282.8">REV</text>
<text x="371.2" y="282.9">SIZE</text>
<text x="390.9" y="282.9">SHEET</text>
</g>
</svg>
